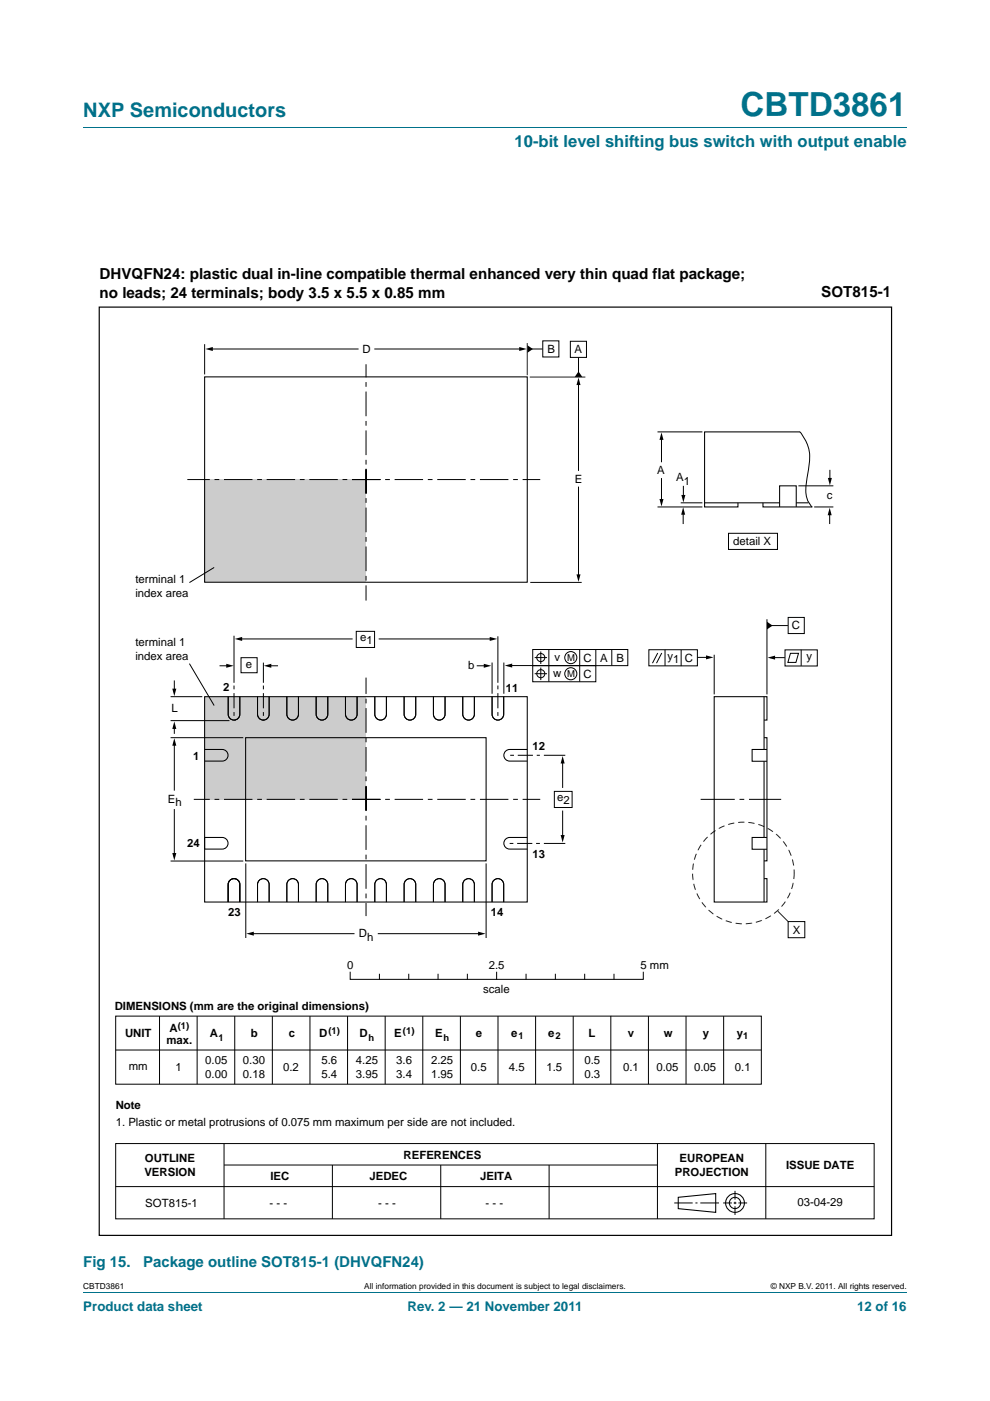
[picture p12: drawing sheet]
<svg xmlns="http://www.w3.org/2000/svg" width="210mm" height="297mm" viewBox="0 0 210 297" stroke-linecap="round" stroke-linejoin="round" font-family="sans-serif">
<path d="M17.7 27h174.6M17.7 273.9h174.6" fill="none" stroke="#00718a" stroke-width=".21"/>
<g fill="#ccc">
<path d="M43.4 147.7h34.2v21.8h-34.2z"/>
<path d="M43.4 101.7h34.2v21.7h-34.2z"/>
</g>
<g fill="none" stroke="#000" stroke-width=".21">
<path d="M43.4 73v6.4M44.4 74h31.7M79.4 74h31.6M112.4 74h2.7M115.1 72.3h3.4v3.4h-3.4zM121 72.4h3.4v3.4h-3.4zM122.7 75.8v3.6M122.7 80.9v18.9M139.5 91.6h9.5M140.3 92.6v5.4M169.7 91.6a8.7 8.7 0 0 1 1.8 7.7 15.8 15.8 0 0 0-.3 6.5l.5 1.1 .6 .6M176 99.6v2.3"/>
<path d="M122.7 103.2v19.4M139.5 107.5h9.5M140.3 101.4v4.9M144.4 106.6h4.6M144.9 108.5v2.6M144.9 103v2.5M154.5 113.1h10.4v3.4h-10.4zM169.3 103h7.5M172.7 107.5h4.1M176 108.6v2.5M45.4 120.3l-5.2 3.2M49.6 134.8v10"/>
<path d="M50.6 135.5h24.2M51.1 139.4h3.4v3.2h-3.4zM75.6 133.9h3.8v3.4h-3.8zM80.3 135.5h24.3M105.6 134.9v9.9M112.5 123.5h10.9M113 137.7h20.2v3.4h-20.2zM113.4 139.4h2.6M114.7 138.1v2.7M116.4 137.7v6.8M123 137.7v6.8M126.4 137.7v3.4"/>
<path d="M129.8 137.8v3.3M137.6 137.8h10.3v3.4h-10.3zM139.5 138.5l-1.1 2.1M140.4 138.5l-1.2 2.1M141.1 137.8v3.4M144.5 137.8v3.4M147.9 139.4h2.5M151.5 138.8v8.4M162.7 131.3v15.9M163.2 132.6h3.9M163.3 139.4h3.2M166.5 137.8h6.9v3.4h-6.9z"/>
<path d="M167.2 130.9h3.4v3.4h-3.4zM167.7 138.5h1.7l-.6 1.9h-1.7zM169.9 137.8v3.4M36.2 156.4h15.4M36.2 152.8h12.5M36.2 147.7h6.7M37 144.3v2.6M37 153.8v1.8M37 157.4v10.2M40.2 140.7l5.2 8.9M46.6 141.2h2.1M48.4 147.7v3.7a1.23 1.23 0 0 0 1.2 1.3 1.23 1.23 0 0 0 1.3-1.3v-3.7"/>
<path d="M54.6 147.7v3.7a1.23 1.23 0 0 0 1.3 1.3 1.23 1.23 0 0 0 1.2-1.3v-3.7M55.9 140.5v4.3M56.8 141.2h2.2M60.8 147.7v3.7a1.23 1.23 0 0 0 1.3 1.3 1.23 1.23 0 0 0 1.2-1.3v-3.7M67.1 147.7v3.7a1.23 1.23 0 0 0 1.2 1.3 1.23 1.23 0 0 0 1.2-1.3v-3.7M73.3 147.7v3.7a1.23 1.23 0 0 0 1.2 1.3 1.23 1.23 0 0 0 1.2-1.3v-3.7M79.5 147.7v3.7a1.23 1.23 0 0 0 1.2 1.3 1.23 1.23 0 0 0 1.3-1.3v-3.7M85.7 147.7v3.7a1.23 1.23 0 0 0 1.2 1.3 1.23 1.23 0 0 0 1.3-1.3v-3.7M91.9 147.7v3.7a1.23 1.23 0 0 0 1.3 1.3 1.23 1.23 0 0 0 1.2-1.3v-3.7M98.2 147.7v3.7a1.23 1.23 0 0 0 1.2 1.3 1.23 1.23 0 0 0 1.2-1.3v-3.7M101.1 141.2h2.1M104.4 147.7v3.7a1.23 1.23 0 0 0 1.2 1.3 1.23 1.23 0 0 0 1.2-1.3v-3.7"/>
<path d="M104.4 140.5v6.6M106.9 140.5v6.6M107.5 141.1h5.5M113 141.1h13.4v3.4h-13.4zM113.4 142.8h2.6M114.7 141.5v2.7M37 171.5v10.2M43.4 177.6v2.5M115.4 178.8h4.5M115.4 160.1h4.5M117.6 167.8h3.7v3.4h-3.7zM119.3 161.1v6"/>
<path d="M119.3 171.9v5.9M36.2 182.6h15.4M48.4 187.5v3.8M48.4 187.5a1.23 1.23 0 0 1 1.2-1.2 1.23 1.23 0 0 1 1.3 1.2v3.8v-3.8a1.23 1.23 0 0 0-1.3-1.2 1.23 1.23 0 0 0-1.2 1.2v3.8M49.7 186.3h.1M52.1 183.1v15.8M53.1 198h22.1M54.6 191.3v-3.8a1.23 1.23 0 0 1 1.3-1.2 1.23 1.23 0 0 1 1.2 1.2v3.8M60.8 191.3v-3.8a1.23 1.23 0 0 1 1.3-1.2 1.23 1.23 0 0 1 1.2 1.2v3.8M67.1 191.3v-3.8a1.23 1.23 0 0 1 1.2-1.2 1.23 1.23 0 0 1 1.2 1.2v3.8M73.3 191.3v-3.8a1.23 1.23 0 0 1 1.2-1.2 1.23 1.23 0 0 1 1.2 1.2v3.8M79.5 191.3v-3.8a1.23 1.23 0 0 1 1.2-1.2 1.23 1.23 0 0 1 1.3 1.2v3.8"/>
<path d="M80.1 198h22.1M85.7 191.3v-3.8a1.23 1.23 0 0 1 1.2-1.2 1.23 1.23 0 0 1 1.3 1.2v3.8M91.9 191.3v-3.8a1.23 1.23 0 0 1 1.3-1.2 1.23 1.23 0 0 1 1.2 1.2v3.8M98.2 191.3v-3.8a1.23 1.23 0 0 1 1.2-1.2 1.23 1.23 0 0 1 1.2 1.2v3.8M103.1 183.1v15.8M104.4 191.3v-3.8a1.23 1.23 0 0 1 1.2-1.2 1.23 1.23 0 0 1 1.2 1.2v3.8M167.2 195.4h3.5v3.4h-3.5zM24.5 215.4h137v14.5h-137zM33.8 215.4v14.5M41.8 215.4v14.5M49.8 215.4v14.5M57.8 215.4v14.5"/>
<path d="M65.7 215.4v14.5M73.7 215.4v14.5M74.3 206.1v1.5h62.1v-1.5M80.5 206.6v1M81.7 215.4v14.5M86.7 206.6v1M89.7 215.4v14.5M92.9 206.6v1M97.6 215.4v14.5M99.1 206.6v1M105.3 206.1v1.5M105.6 215.4v14.5"/>
<path d="M111.6 206.6v1M113.6 215.4v14.5M117.8 206.6v1M121.6 215.4v14.5M124 206.6v1M129.6 215.4v14.5M130.2 206.6v1M137.5 215.4v14.5M145.5 215.4v14.5M153.5 215.4v14.5M24.5 222.6h137M24.5 251.6h160.9"/>
<path d="M24.5 242.5h160.9v15.9h-160.9zM47.5 242.5v15.9M47.5 247h91.9M70.5 247v11.4M93.5 247v11.4M116.5 247v11.4M139.4 242.5v15.9M143 255.1h3.9M147.5 255.1h.4M148.5 255.1h4M153.4 255.1h1.8M155.6 255.1h.6"/>
<path d="M155.9 252.5v1.8M155.9 254.8v.5M155.9 255.7v1.9M156.6 255.1h1.9M162.4 242.5v15.9"/>
<circle cx="114.7" cy="139.4" r=".86"/>
<circle cx="121.1" cy="139.4" r="1.28"/>
<circle cx="114.7" cy="142.8" r=".86"/>
<circle cx="121.1" cy="142.8" r="1.28"/>
</g>
<g fill="none" stroke="#000" stroke-width=".22">
<path d="M43.4 79.9h68.4v43.5h-68.4zM169.7 91.6h-20.3v15.9h7.1v-.9M149.4 106.6h16M161.8 106.6v.9h10.5M165.4 107.5v-4.5h3.5v4.5M168.9 106.6h2.6M43.4 147.7h68.4v43.6h-68.4zM43.4 158.9h3.7a1.23 1.23 0 0 1 1.3 1.2 1.23 1.23 0 0 1-1.3 1.3h-3.7M48.4 147.7v3.7a1.23 1.23 0 0 0 1.2 1.3 1.23 1.23 0 0 0 1.3-1.3v-3.7M52.1 156.4h51v26.1h-51zM54.6 147.7v3.7a1.23 1.23 0 0 0 1.3 1.3 1.23 1.23 0 0 0 1.2-1.3v-3.7M60.8 147.7v3.7a1.23 1.23 0 0 0 1.3 1.3 1.23 1.23 0 0 0 1.2-1.3v-3.7"/>
<path d="M67.1 147.7v3.7a1.23 1.23 0 0 0 1.2 1.3 1.23 1.23 0 0 0 1.2-1.3v-3.7M73.3 147.7v3.7a1.23 1.23 0 0 0 1.2 1.3 1.23 1.23 0 0 0 1.2-1.3v-3.7M79.5 147.7v3.7a1.23 1.23 0 0 0 1.2 1.3 1.23 1.23 0 0 0 1.3-1.3v-3.7M85.7 147.7v3.7a1.23 1.23 0 0 0 1.2 1.3 1.23 1.23 0 0 0 1.3-1.3v-3.7M91.9 147.7v3.7a1.23 1.23 0 0 0 1.3 1.3 1.23 1.23 0 0 0 1.2-1.3v-3.7M98.2 147.7v3.7a1.23 1.23 0 0 0 1.2 1.3 1.23 1.23 0 0 0 1.2-1.3v-3.7M104.4 147.7v3.7a1.23 1.23 0 0 0 1.2 1.3 1.23 1.23 0 0 0 1.2-1.3v-3.7M111.8 158.9h-3.7a1.23 1.23 0 0 0-1.2 1.2 1.23 1.23 0 0 0 1.2 1.3h3.7M162.1 156.4h.6v26.1h-.6M162.1 158.9h-2.6v2.5h2.6M162.1 152.7h.6v-5h-11.2v43.6h11.2v-5h-.6M162.1 147.7v11.2"/>
<path d="M162.1 158.9h.6M43.4 177.6h3.7a1.23 1.23 0 0 1 1.3 1.2 1.23 1.23 0 0 1-1.3 1.2h-3.7M111.8 177.6h-3.7a1.23 1.23 0 0 0-1.2 1.2 1.23 1.23 0 0 0 1.2 1.2h3.7M162.1 177.6h-2.6v2.5h2.6M162.1 161.4v16.2M162.1 161.4h.6M162.1 177.6h.6M48.4 191.3v-3.8a1.23 1.23 0 0 1 1.2-1.2 1.23 1.23 0 0 1 1.3 1.2v3.8M54.6 191.3v-3.8a1.23 1.23 0 0 1 1.3-1.2 1.23 1.23 0 0 1 1.2 1.2v3.8M60.8 191.3v-3.8a1.23 1.23 0 0 1 1.3-1.2 1.23 1.23 0 0 1 1.2 1.2v3.8M67.1 191.3v-3.8a1.23 1.23 0 0 1 1.2-1.2 1.23 1.23 0 0 1 1.2 1.2v3.8M73.3 191.3v-3.8a1.23 1.23 0 0 1 1.2-1.2 1.23 1.23 0 0 1 1.2 1.2v3.8"/>
<path d="M79.5 191.3v-3.8a1.23 1.23 0 0 1 1.2-1.2 1.23 1.23 0 0 1 1.3 1.2v3.8M85.7 191.3v-3.8a1.23 1.23 0 0 1 1.2-1.2 1.23 1.23 0 0 1 1.3 1.2v3.8M91.9 191.3v-3.8a1.23 1.23 0 0 1 1.3-1.2 1.23 1.23 0 0 1 1.2 1.2v3.8M98.2 191.3v-3.8a1.23 1.23 0 0 1 1.2-1.2 1.23 1.23 0 0 1 1.2 1.2v3.8M104.4 191.3v-3.8a1.23 1.23 0 0 1 1.2-1.2 1.23 1.23 0 0 1 1.2 1.2v3.8M162.1 180.1h.6M162.1 180.1v11.2M143.9 253.9l7.9-.8v3.9l-7.9-.7z"/>
<circle cx="155.9" cy="255.1" r="1.99"/>
<circle cx="155.9" cy="255.1" r="1.2"/>
</g>
<g fill="#000">
<path d="M43.6 74l1.5-.4v.8zM110.1 73.6l1.6 .4-1.6 .4zM111.8 73.2l1.2 .8-1.2 .8zM122.7 78.7l.8 1.2h-1.6zM122.7 80.1l.4 1.5h-.8zM140.3 91.7l.4 1.6h-.8zM139.9 105.8h.8l-.4 1.6zM144.9 107.5l.4 1.6h-.8zM144.5 104.9h.9l-.5 1.6zM176 107.7l.4 1.5h-.8zM175.6 101.3h.8l-.4 1.6zM49.8 135.5l1.6-.5v.9z"/>
<path d="M103.9 135l1.6 .5-1.6 .4zM122.3 121.8h.8l-.4 1.6zM149.7 139l1.6 .4-1.6 .4zM162.7 131.8l1.2 .8-1.2 .9zM162.8 139.4l1.6-.4v.9zM37 156.5l.4 1.6h-.9zM37 153l.4 1.6h-.9zM36.5 146h.9l-.4 1.6zM48 140.7l1.6 .5-1.6 .4zM56 141.2l1.5-.5v.9zM102.6 140.7l1.6 .5-1.6 .4zM107 141.1l1.6-.4v.8z"/>
<path d="M119.3 160.3l.5 1.6h-.9zM118.9 177h.9l-.5 1.6zM36.5 180.9h.9l-.4 1.5zM52.2 198l1.6-.5v.9zM101.4 197.5l1.6 .5-1.6 .4z"/>
</g>
<path d="M21 65.1h168.1v196.8h-168.1z" fill="none" stroke="#000" stroke-width=".25"/>
<path d="M74.7 101.7h39.9M80.7 101.7h-41M74.7 169.5h39.9M80.7 169.5h-39.6" fill="none" stroke="#000" stroke-width=".21" stroke-dasharray="6 1 1 1" stroke-linecap="butt"/>
<path d="M77.6 99.4v27.9M77.6 104.7v-27.5M77.6 166.7v27.5M77.6 171.9v-28.2" fill="none" stroke="#000" stroke-width=".21" stroke-dasharray="5.2 1 1 1" stroke-linecap="butt"/>
<path d="M111.8 72.7v6.8M112.4 79.9h11.8M165 193.2l2.2 2.2" fill="none" stroke="#231f20" stroke-width=".21"/>
<circle cx="157.7" cy="185.1" r="10.8" fill="none" stroke="#231f20" stroke-width=".21" stroke-dasharray="1.3 .8 0 0" stroke-linecap="butt"/>
<path d="M148.6 169.5h17.1" fill="none" stroke="#000" stroke-width=".21" stroke-dasharray="7.2 1 1 1" stroke-linecap="butt"/>
<path d="M49.6 151.8v-6.5M55.9 151.8v-6.5M105.6 151.8v-6.5M108.2 160.1h6.3M114.5 178.8h-6.4" fill="none" stroke="#000" stroke-width=".21" stroke-dasharray=".8 .8 3.2 .8" stroke-linecap="butt"/>
<text font-size="7" fill="#00718a" x="157" y="24.6">CBTD3861</text>
<text font-size="4.2" fill="#00718a" x="17.7" y="24.9">NXP Semiconductors</text>
<text font-size="3.5" fill="#00718a" x="109.1" y="31.1">10-bit level shifting bus switch with output enable</text>
<g font-size="3.2">
<text x="21.1" y="59.2">DHVQFN24: plastic dual in-line compatible thermal enhanced very thin quad flat package;</text>
<text x="21.1" y="63.1">no leads; 24 terminals; body 3.5 x 5.5 x 0.85 mm</text>
<text x="174.2" y="62.9">SOT815-1</text>
</g>
<g font-size="3.2" fill="#00718a">
<text x="17.7" y="268.6">Fig 15.</text>
<text x="30.4" y="268.6">Package outline SOT815-1 (DHVQFN24)</text>
</g>
<g font-size="2.8" fill="#00718a">
<text x="17.7" y="277.9">Product data sheet</text>
<text x="86.4" y="277.9">Rev. 2 — 21 November 2011</text>
<text x="181.8" y="277.9">12 of 16</text>
</g>
<g font-size="2.4">
<text x="76.9" y="74.8">D</text>
<text x="116.1" y="74.8">B</text>
<text x="121.9" y="74.9">A</text>
<text x="139.4" y="100.5">A</text>
<text x="143.4" y="102">A</text>
<text x="121.9" y="102.4">E</text>
<text x="145" y="102.8">1</text>
<text x="175.4" y="105.8">c</text>
<text x="155.5" y="115.7">detail X</text>
<text x="28.7" y="123.7">terminal 1</text>
<text x="28.7" y="126.6">index area</text>
<text x="28.7" y="137">terminal 1</text>
<text x="76.4" y="135.8">e</text>
<text x="77.7" y="136.6">1</text>
<text x="168" y="133.5">C</text>
<text x="28.7" y="139.9">index area</text>
<text x="52.2" y="141.6">e</text>
<text x="99.3" y="141.8">b</text>
<text x="117.3" y="143.6">w</text>
<text x="117.6" y="140.1">v</text>
<text x="123.7" y="140.3">C</text>
<text x="123.7" y="143.7">C</text>
<text x="127.3" y="140.3">A</text>
<text x="130.7" y="140.3">B</text>
<text x="141.6" y="139.9">y</text>
<text x="142.8" y="140.7">1</text>
<text x="145.3" y="140.4">C</text>
<text x="171" y="139.9">y</text>
<text x="47.4" y="146.6">2</text>
<text x="107.3" y="146.7">11</text>
<text x="36.4" y="151">L</text>
<text x="41" y="161">1</text>
<text x="113" y="159">12</text>
<text x="35.6" y="170.2">E</text>
<text x="37.2" y="171">h</text>
<text x="118.2" y="169.7">e</text>
<text x="119.5" y="170.6">2</text>
<text x="39.7" y="179.5">24</text>
<text x="113" y="182">13</text>
<text x="48.4" y="194.3">23</text>
<text x="104.1" y="194.3">14</text>
<text x="168.1" y="197.9">X</text>
<text x="76.1" y="198.7">D</text>
<text x="77.9" y="199.5">h</text>
<text x="73.7" y="205.5">0</text>
<text x="103.7" y="205.5">2.5</text>
<text x="135.9" y="205.5">5 mm</text>
<text x="24.3" y="214.2">DIMENSIONS (mm are the original dimensions)</text>
<text x="102.5" y="210.5">scale</text>
<text x="26.5" y="219.9">UNIT</text>
<text x="35.3" y="221.3">max.</text>
<text x="36" y="218.9">A</text>
<text x="44.5" y="219.9">A</text>
<text x="53.2" y="219.9">b</text>
<text x="61.2" y="219.9">c</text>
<text x="67.7" y="219.9">D</text>
<text x="76.3" y="219.9">D</text>
<text x="83.6" y="219.9">E</text>
<text x="92.3" y="219.9">E</text>
<text x="100.9" y="219.9">e</text>
<text x="108.4" y="219.9">e</text>
<text x="116.3" y="219.9">e</text>
<text x="124.8" y="219.9">L</text>
<text x="133.1" y="219.9">v</text>
<text x="140.8" y="219.9">w</text>
<text x="149.1" y="219.9">y</text>
<text x="156.3" y="219.9">y</text>
<text x="27.3" y="226.9">mm</text>
<text x="37.2" y="227.1">1</text>
<text x="43.5" y="225.6">0.05</text>
<text x="51.5" y="225.6">0.30</text>
<text x="60" y="227.1">0.2</text>
<text x="68.2" y="225.6">5.6</text>
<text x="75.5" y="225.6">4.25</text>
<text x="84.1" y="225.6">3.6</text>
<text x="91.5" y="225.6">2.25</text>
<text x="99.9" y="227.1">0.5</text>
<text x="108" y="227.1">4.5</text>
<text x="115.9" y="227.1">1.5</text>
<text x="124" y="225.6">0.5</text>
<text x="132.2" y="227.1">0.1</text>
<text x="139.2" y="227.1">0.05</text>
<text x="147.2" y="227.1">0.05</text>
<text x="155.9" y="227.1">0.1</text>
<text x="43.5" y="228.6">0.00</text>
<text x="51.5" y="228.6">0.18</text>
<text x="68.2" y="228.6">5.4</text>
<text x="75.5" y="228.6">3.95</text>
<text x="84.1" y="228.6">3.4</text>
<text x="91.5" y="228.6">1.95</text>
<text x="124" y="228.6">0.3</text>
<text x="24.5" y="235.1">Note</text>
<text x="24.5" y="238.8">1. Plastic or metal protrusions of 0.075 mm maximum per side are not included.</text>
<text x="85.6" y="245.7">REFERENCES</text>
<text x="30.6" y="249.3">VERSION</text>
<text x="30.8" y="246.4">OUTLINE</text>
<text x="57.3" y="250.3">IEC</text>
<text x="78.4" y="250.3">JEDEC</text>
<text x="101.8" y="250.3">JEITA</text>
<text x="143.1" y="249.3">PROJECTION</text>
<text x="144.1" y="246.4">EUROPEAN</text>
<text x="166.7" y="247.9">ISSUE DATE</text>
<text x="30.8" y="255.9">SOT815-1</text>
<text x="57.2" y="255.9">- - -</text>
<text x="80.2" y="255.9">- - -</text>
<text x="103" y="255.9">- - -</text>
<text x="169.1" y="255.7">03-04-29</text>
</g>
<g font-size="2">
<text x="120.3" y="140.1">M</text>
<text x="120.3" y="143.6">M</text>
<text x="37.7" y="218.1">(1)</text>
<text x="46.4" y="220.8">1</text>
<text x="69.7" y="219.1">(1)</text>
<text x="78.2" y="220.8">h</text>
<text x="85.5" y="219.1">(1)</text>
<text x="94.1" y="220.8">h</text>
<text x="109.9" y="220.4">1</text>
<text x="117.8" y="220.4">2</text>
<text x="157.6" y="220.4">1</text>
</g>
<g font-size="1.8">
<text x="17.7" y="273.3">CBTD3861</text>
<text x="77.2" y="273.3">All information provided in this document is subject to legal disclaimers.</text>
<text x="163.5" y="273.3">© NXP B.V. 2011. All rights reserved.</text>
</g>
</svg>
